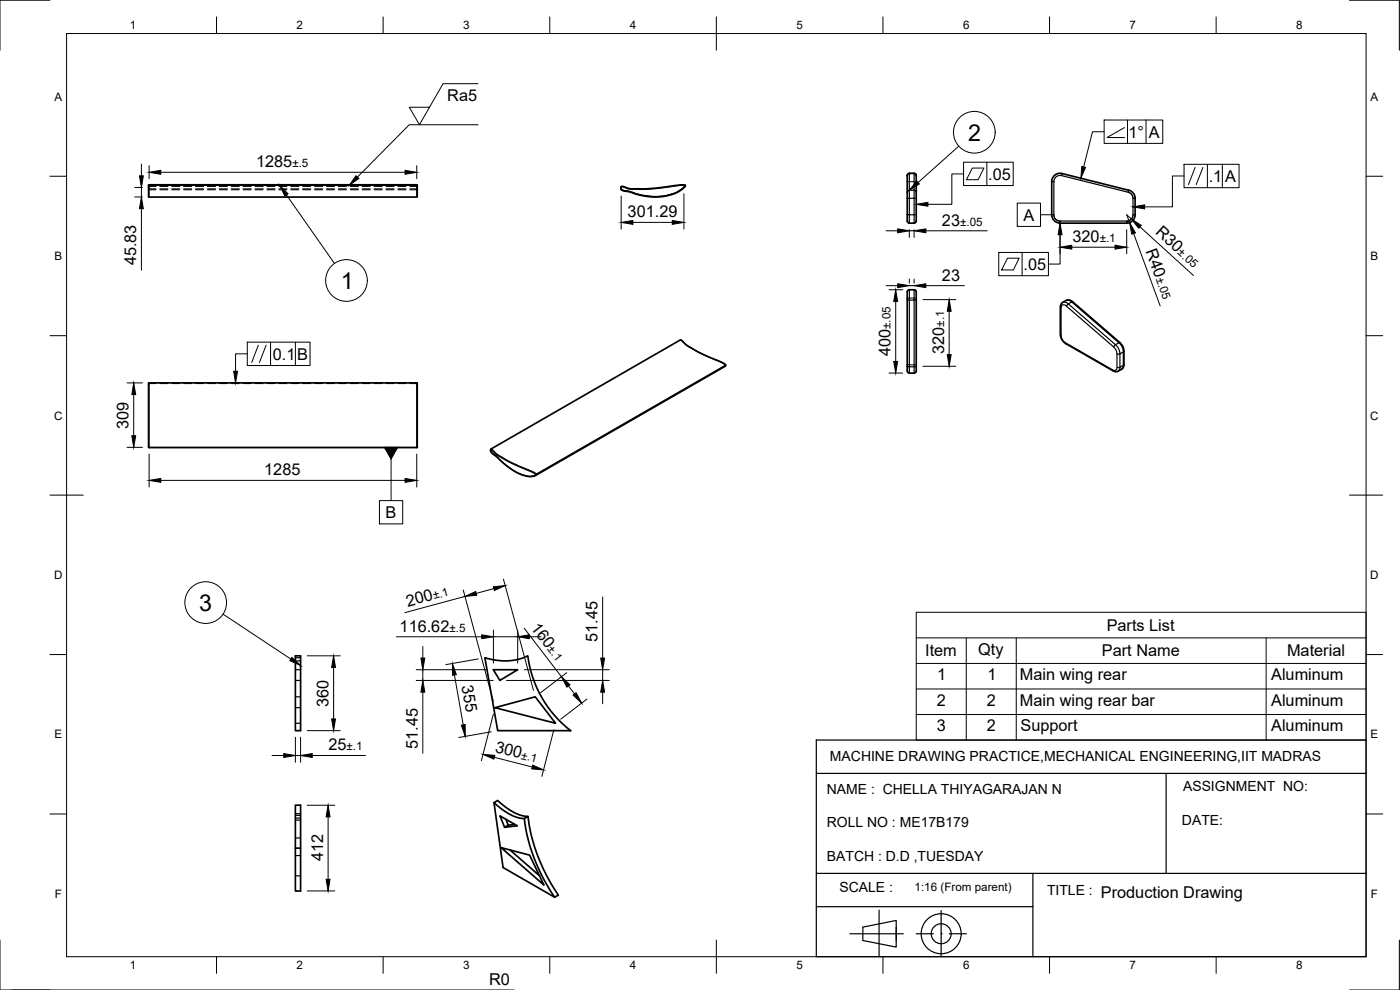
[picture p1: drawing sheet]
<svg xmlns="http://www.w3.org/2000/svg" width="420mm" height="297mm" viewBox="0 0 420 297" stroke-linecap="round" stroke-linejoin="round" font-family="sans-serif">
<!-- layer: Visible Narrow -->
<g fill="none" stroke="#000" stroke-width=".36">
<path d="M44.6 56.1l.1 .1M125.1 56v3.1M125.1 56v-.4h-80.4v3.5M125.1 55.4v.2M125.2 55.9l-.1 .1M186.5 56.5v.2a3.4 3.4 0 0 0 2.5 .7 17.3 17.3 0 0 0 15.3-.5l1.2-1.2-2.6 .1a53 53 0 0 1-14.2 .9l-1.5-.5a.52 .52 0 0 0-.6-.2 .52 .52 0 0 0-.3 .5M205.3 56.1l.1 .1M272.3 59.5h.6v4.9h-.6M272.3 52.7l.2-.4 .4-.2v5h1.4v-5l.5 .2 .2 .4M272.3 57.7l.2-.5 .4-.1v2.4h1.4v-2.4l.5 .1 .2 .5M272.9 52h1.4M275 59.5h-.7v4.9h-1.4v2.6"/>
<path d="M315.6 54.5h.7v9.9h-.7M318.6 52.7a1.87 1.87 0 0 0-2.3 1.8M318.6 52.7l20 5 .2-.6M318.7 52.1l-.1 .6M338.6 57.7a1.86 1.86 0 0 1 1.4 1.8l-.1 5.6-.7 .9-1 .3M340 59.5h.7M275 64.4h-.7v2.6M316.3 64.4l.4 1.3 1.3 .6h20.2M318.1 66.3v.7M338.2 66.3v.7M340 64.4h.7M272.3 89.9l.6 .2v20h1.4v-20l.7-.2"/>
<path d="M272.9 86.9v3.2h1.4v-3.2M318.4 92.4v8.1M318.9 90.7h1l.7 .5M320 90.2l.6-.2 1.3 .5M320.1 91.9l14.1 12.2a3 3 0 0 1 1 2.1v4.4l-.6 .6-.7-.2M320.1 91.8a.89 .89 0 0 0-1.1-.4 .89 .89 0 0 0-.6 1l-.2-.3M320.6 91.2l1-.6 14.2 12.2-1 .6zM320.6 91.2l-.5 .7M44.7 114.9v19.3M125.1 114.9v19.3h-80.4M204.2 102l1.8 1.6 2.8 1.6 7.6 3.5 1.4 .8M217.5 109.9l.3-.4-56.8 32.7-.3 .4"/>
<path d="M217.7 109.8h.1M272.3 109.9l.6 .2v1.9M275 109.9l-.7 .2v1.9M318.2 100.3l.2 .2M318.4 100.5l.4 1.3 .7 .9 14.4 8.3M319.7 102.8l.2 .3M333.9 111l.1 .3M334.2 104.1l.6-.7 .9 1.3 .4 1.5M335.2 106.2h.9M335.2 110.2h.9M335.8 102.8l1 1.3 .3 1.5M336.1 102.8h-.3"/>
<path d="M336.1 106.2v4M336.1 110.2l-.1 .7-.4 .4M337.1 105.6v4l-1 .6M337.1 105.6l-1 .6M337.1 109.6l-.1 .7-.4 .5M337.3 109.4l-.2 .2M337.3 105.3l-.2 .3M44.7 134.2v.1M147.2 135.2h.1M147.3 135l2.1 1.7 2.9 1.7 8.1 3.7a.33 .33 0 0 1 .3 .4 .33 .33 0 0 1-.5 .2 8.7 8.7 0 0 1-6.4-1.8l-2.9-2.1-2.3-2.2a2.07 2.07 0 0 1-1.3-1.4zM147.3 134.7l2.2 1.8 1 .6a58.4 58.4 0 0 0 9.5 4.5l1 .6M160.6 142.6h.2"/>
</g>
<!-- layer: Hidden Narrow -->
<g fill="none" stroke="#000" stroke-width=".3">
<path d="M44.6 56.5h.1M44.7 56.9h2.1M48 56.9h2.4M51.6 56.9h2.3M55.1 56.9h2.4M58.7 56.9h2.4M62.3 56.9h2.4M65.8 56.9h2.4M69.4 56.9h2.4M73 56.9h2.4M76.6 56.9h2.4M80.1 56.9h2.4"/>
<path d="M83.7 56.9h2.4M87.3 56.9h2.4M90.8 56.9h2.4M94.4 56.9h2.4M98 56.9h2.4M101.6 56.9h2.3M105.1 56.9h2.4M108.7 56.9h2.4M112.3 56.9h2.4M115.9 56.9h2.3M119.4 56.9h2.4M123 56.9h2.1"/>
<path d="M125.2 56.8h-.1M186.4 56.8l2.1 .5M189.7 57.6l2.2 .8M193.1 58.6l2.4 .3M199 58.8l-2.3 .2M202.5 57.9l-2.3 .7M205.3 56.1l-1.7 1.3M205.5 55.9l.1 .1M272.3 54.5h2.7M338.6 57.7l.9 .5 .5 1.3M316.3 64.4a1.88 1.88 0 0 0 1.8 1.9M340 64.4a1.86 1.86 0 0 1-1.8 1.9"/>
<path d="M272.3 89.4h2.7M44.7 114.9l-.1 .1M44.7 115.1h2.1M48 115.1h2.4M51.6 115.1h2.3M55.1 115.1h2.4M58.7 115.1h2.4M62.3 115.1h2.4M65.8 115.1h2.4M69.4 115.1h2.4M73 115.1h2.4M76.6 115.1h2.4"/>
<path d="M80.1 115.1h2.4M83.7 115.1h2.4M87.3 115.1h2.4M90.8 115.1h2.4M94.4 115.1h2.4M98 115.1h2.4M101.6 115.1h2.3M105.1 115.1h2.4M108.7 115.1h2.4M112.3 115.1h2.4M115.9 115.1h2.3M119.4 115.1h2.4"/>
<path d="M123 115.1h2.1M125.1 115l.1 .1M125.1 114.9h.1M272.3 109.5h2.7M44.6 133.8l.1 .2M44.7 134.3h.1M125.2 134.1l-.1 .1"/>
</g>
<!-- layer: Visible -->
<g fill="none" stroke="#000" stroke-width=".51">
<path d="M44.6 55.5l80.5-.1 .1 3.6-80.5 .1zM44.7 55.4v.2M186.4 56a3.4 3.4 0 0 1 2.4 .6h1.8a83.6 83.6 0 0 0 14.3-1.2l.7 .2v.3l-2.1 1.7-2.2 .9-2.7 .5-2 .1-3-.2-4.9-1.4a3.1 3.1 0 0 1-2.3-.6zM272.5 52.2l1.8-.2 .5 .2 .2 .4v13.2a.93 .93 0 0 1-.6 1.1l-1.5 .1-.4-.2-.2-.5v-13.7zM315.6 54.5a2.51 2.51 0 0 1 3.2-2.4l20 5a2.43 2.43 0 0 1 1.9 2.4M315.6 54.5v9.9a2.51 2.51 0 0 0 2.5 2.5l20.1 .1a2.55 2.55 0 0 0 2.5-2.6M340.7 59.5v4.9M272.5 87.1l1.9-.2a1.41 1.41 0 0 1 .6 1.9v22a.93 .93 0 0 1-.7 1.2l-1.4-.1a1.45 1.45 0 0 1-.6-1.7v-22.6zM318.6 91l1.4-.8a1.78 1.78 0 0 1 1.9 .4l14.2 12.2a3.5 3.5 0 0 1 1.2 2.5l-.1 4.7-.6 .8-1.2 .6-.7 .1-15.3-8.7-.9-1.2-.3-1.2v-8.3zM44.6 114.9h80.5l.1 19.3-80.5 .1zM125.1 134.2v.1M147.3 134.8l56.9-32.8 .5 .3a25.8 25.8 0 0 0 9 5.2l.9 .4a5.8 5.8 0 0 1 3.2 1.7l-.3 .3-56.8 32.7a7.5 7.5 0 0 1-6.5-1.3l-2.7-2-3.7-3.2-.5-.6z"/>
<path d="M88.6 196.8h1.6v22.4h-1.6zM145.5 197.3a17.4 17.4 0 0 0 12.9-.5 33.9 33.9 0 0 0 12.9 22.4h-21.9zM148.1 200.9h7.3l-5.4 3.3zM148.5 212.3l12.1-3.2 6.1 7.9zM88.6 241.6h1.6v25.7h-1.6zM88.6 254.5h1.6M148.3 240.8l2.7 19.5 15.5 8.9 1.1-.6a53 53 0 0 1-9.1-23.6 15.2 15.2 0 0 1-9.1-4.8l-1.1 .6 2.2 1.9a12 12 0 0 0 6.9 2.9M150.4 254.3l8.5 2.3 4.3 8.9zM151.8 245.8l.7 1.8 2-.2M152.5 247.6l-1.1 .6 3.8-.4-5.1-3 1.3 3.4M153 255l8.9 7.8M157.4 245.6a53 53 0 0 0 9.1 23.6"/>
<path d="M158.5 245l-1.1 .6"/>
</g>
<!-- layer: Hidden -->
<g fill="none" stroke="#000" stroke-width=".36">
<path d="M44.7 56.7l-.1 .1M46.8 55.9l-2.2 .2M46.8 56.7l-2.2 .1M48 55.9h2.4M48 56.7h2.4M51.6 55.9h2.3M51.6 56.7h2.3M55.1 55.9h2.4M55.1 56.7h2.4M58.7 55.9h2.4M58.7 56.7h2.4M62.3 55.9h2.4"/>
<path d="M62.3 56.7h2.4M65.8 55.9h2.4M65.8 56.7h2.4M69.4 55.9h2.4M69.4 56.7h2.4M73 55.9h2.4M73 56.7h2.4M76.6 55.9h2.4M76.6 56.7h2.4M80.1 55.9h2.4M80.1 56.7h2.4M83.7 55.9h2.4"/>
<path d="M83.7 56.7h2.4M87.3 55.9h2.4M87.3 56.7h2.4M90.8 55.9h2.4M90.8 56.7h2.4M94.4 55.9h2.4M94.4 56.7h2.4M98 55.9h2.4M98 56.7h2.4M101.6 55.9h2.3M101.6 56.7h2.3M105.1 55.9h2.4"/>
<path d="M105.1 56.7h2.4M108.7 55.9h2.4M108.7 56.7h2.4M112.3 55.9h2.4M112.3 56.7h2.4M115.9 55.9h2.3M115.9 56.7h2.3M119.4 55.9h2.4M119.4 56.7h2.4M123 56.7l2.2 .1M123 55.9l2.2 .2M125.1 56.7l.1 .1"/>
<path d="M88.6 197.3h1.6M88.6 198.3h1.6M88.6 217h1.6M88.6 209.1h1.6M88.6 212.3h1.6M88.6 204.2h1.6M88.6 200.9h1.6M88.6 256.7h1.6M88.6 244.6h1.6M88.6 246.1h1.6M88.6 251.4h1.6M88.6 244.1h1.6"/>
<path d="M88.6 245.5h1.6M88.6 262.8h1.6"/>
</g>
<circle cx="125.1" cy="134.3" r=".18" fill="#000"/>
<!-- layer: Border -->
<g fill="none" stroke="#000" stroke-width=".3">
<path d="M15 .1h-15v15M20 10.1h390v276.9h-390zM65 5.1v5M115 5.1v5M165 5.1v5M215 5.1v10M265 5.1v5M315 5.1v5M365 5.1v5M405 .1h15v15M15 52.9h5M410 52.9h5"/>
<path d="M15 100.7h5M410 100.7h5M15 148.6h10M405 148.6h10M15 196.4h5M410 196.4h5M15 244.2h5M410 244.2h5M0 282.1v14.9h15M65 287v5M115 287v5M165 287v5"/>
<path d="M215 282.1v9.9M265 287v5M315 287v5M365 287v5M420 282.1v14.9h-15"/>
</g>
<!-- layer: TitleBlock -->
<g fill="none" stroke="#000" stroke-width=".36">
<path d="M245 222h165v10.1h-165zM245 232.1v30h165v-30M350 232.1v30M245 262.1v9.9h65v-9.9M245 272v15h65v-15M259 278.2l10-2v8l-10-2zM263.8 273.1v13.9M269 278.2v4M282.4 273.2v13.6M410 262.1v24.9h-100M255.1 280.2h16M275 280.2h5.1"/>
<path d="M284.9 280.2h5.1"/>
<circle cx="282.5" cy="280.2" r="6"/>
<circle cx="282.5" cy="280.2" r="3"/>
</g>
<circle cx="282.4" cy="280.2" r=".18" fill="#000"/>
<!-- layer: BOM -->
<g fill="none" stroke="#000" stroke-width=".3">
<path d="M86 58.5l14.4 20.5M287.7 43.9l-12.2 10.9M66.9 184.3l20.4 13.4M275 183.7h135v38.3h-135zM275 191.4h135M275 199.1h135M290 191.4v30.6M305 191.4v30.6M380 191.4v30.6M275 206.7h135M275 214.4h135"/>
<circle cx="292.4" cy="39.7" r="6.3"/>
<circle cx="104" cy="84.2" r="6.3"/>
<circle cx="61.7" cy="180.8" r="6.3"/>
</g>
<path d="M84 55.6l2.4 2.6-.9 .6zM275.1 54.3l.8 .9-3 1.9zM87.6 197.3l2.6 2.4-3.2-1.5z" fill="#000" stroke="#000" stroke-width=".3"/>
<!-- layer: Dimensions -->
<g fill="none" stroke="#000" stroke-width=".3">
<path d="M40.4 56.2h2.4M40.4 59.1h2.4M42.4 49.2v3.6M42.4 56.2v2.9M44.7 49.7v3.9M48.3 51.7h73.3M125.1 49.7v3.9M186.4 58.8v9.9M205.3 58.1v10.6M42.4 62.6v18.5M189.9 66.7h11.9M265.9 69.2h3.5"/>
<path d="M272.9 68.9v2.4M272.9 69.2h1.4M274.3 68.9v2.4M277.9 69.2h18.4M318.1 68.9v7.3M321.6 74.2h13M338.1 68.9v7.3M339.5 65.7l-1.4-1.3 .9 2.4M340.2 70.1l8 21.7M342.1 68.1l16.1 14.6M265.9 85.7h3.5M266.8 86.9h4.1"/>
<path d="M268.8 90.5v17.9M272.9 83.7v1.2M272.9 85.7h1.4M274.3 83.7v1.2M277 89.9h9.9M277.9 85.7h11.5M284.9 93.4v13M38.1 114.9h4.7M40.1 118.4v12.3M266.8 111.9h4.1M277 109.9h9.9M38.1 134.2h4.7"/>
<path d="M44.7 136.2v9.9M125.1 136.2v9.9M48.3 144.1h73.3M139 177l9 33.4M139.6 179l-18.1 4.8M148.2 176.6l-5.3 1.4M151.1 173.8l9 33.3M180.9 179.1v18.3M92.2 196.8h9.9M119 191.1h25.6M126.9 194v3.4M143.6 197.7l-9.8 1.7"/>
<path d="M148.1 189v10M148.1 191.1h7.3M155.4 189v10M157.3 188.5l11.2 14.5M158.9 191.1h3.5M92.2 219.2h9.9M100.1 200.3v15.4M124.9 204.2h23.1M124.9 200.9h21.2M126.9 200.9v3.3M126.9 207.7v18.3M136.4 202.5l2.6 15"/>
<path d="M147.4 219.6l-9.7 1.7M148.1 214.3l-3.6 14M152 204.2h30.9M157.4 200.9h25.5M166.2 218.9l-3.6 14M170.1 201.8l-7.9 6.1M170.6 205.8l1.8 2.4M176.1 209.7l-7.8 6.1M180.9 200.9v3.3M180.9 207.7v3.5M81.6 226.7h3.6M88.6 221.2v7.5"/>
<path d="M88.6 226.7h1.6M90.2 221.2v7.5M93.7 226.7h16M148.3 227.2l11.4 2.9M92.2 241.6h8.3M98.5 245.1v18.7M92.2 267.3h8.3M3.5 297h150.8"/>
</g>
<g fill="#000" stroke="#000" stroke-width=".3">
<path d="M41.8 52.8h1.2l-.6 3.4zM44.7 51.7l3.6-.6v1.2zM121.6 51.1l3.5 .6-3.5 .6zM42.4 59.1l.6 3.5h-1.2zM186.4 66.7l3.5-.5v1.1zM201.8 66.2l3.5 .5-3.5 .6zM269.4 68.7l3.5 .5-3.5 .6zM274.3 69.2l3.6-.5v1.1zM318.1 74.2l3.5-.6v1.1zM334.6 73.6l3.5 .6-3.5 .5zM339 66.8l1.8 3.1-1.1 .4zM339.5 65.7l3 1.9-.8 .9z"/>
<path d="M268.8 86.9l.6 3.6h-1.2zM269.4 85.1l3.5 .6-3.5 .6zM274.3 85.7l3.6-.6v1.2zM284.9 89.9l.6 3.5h-1.2zM40.1 114.9l.6 3.5h-1.1zM268.2 108.4h1.2l-.6 3.5zM284.3 106.4h1.2l-.6 3.5zM39.6 130.7h1.1l-.6 3.5zM44.7 144.1l3.6-.5v1.1zM121.6 143.6l3.5 .5-3.5 .6zM139.6 179l3.2-1.5 .3 1.1zM148.1 176.1l3.5-.4-3.2 1.5z"/>
<path d="M126.3 197.4h1.2l-.6 3.5zM144.6 190.5l3.5 .6-3.5 .5zM155.4 191.1l3.5-.6v1.1zM180.3 197.4h1.1l-.5 3.5zM100.1 196.8l.6 3.5h-1.2zM99.5 215.7h1.2l-.6 3.5zM126.9 204.2l.6 3.5h-1.2zM135.8 199.1l1.1 3.3-1.1 .2zM138.5 217.6l1.1-.2v3.5zM168.5 203l2.6 2.5-1 .7zM172 208.6l.9-.8 1.7 3.2zM180.9 204.2l.5 3.5h-1.1z"/>
<path d="M85.2 226.1l3.4 .6-3.4 .6zM90.2 226.7l3.5-.6v1.2zM144.9 226.3l3.6 .3-.3 1.2zM159.9 229.6l3.2 1.4-3.5-.3zM98.5 241.6l.5 3.5h-1.1zM97.9 263.8h1.1l-.5 3.5z"/>
</g>
<!-- layer: Annotations -->
<g fill="none" stroke="#000" stroke-width=".3">
<path d="M143.5 37.4h-20.7l-15.5 15.7M143.5 25.1h-10.5l-7.1 12.3-3.1-5.2h6.1M331.4 39.5h-3.5l-2.7 10.6M331.4 36h17.6v7h-17.6zM337.5 38.3l-5.3 3h5.3M338.4 36v7M343.9 36v7M289.2 52.2h-3.5v9.1h-7.2M289.2 48.7h14.9v7h-14.9zM291.8 50.4h3.5l-1.8 3.5h-3.5zM296.2 48.7v7M355.3 52.8h-3.4v9.3h-8.4"/>
<path d="M355.3 49.3h16.6v7h-16.6zM358.7 50.2l-2 5.2M361 50.2l-2 5.2M362.4 49.3v7M366.8 49.3v7M299.7 75.7h14.9v7h-14.9zM302.4 77.5h3.5l-1.8 3.5h-3.5zM305.3 60.9h7v7h-7zM306.7 75.7v7M312.3 64.4h3.3M318.1 70.4v8.8h-3.5M74.2 106.2h-3.5v5.2"/>
<path d="M74.2 102.7h18.8v7h-18.8zM77.5 103.6l-2 5.1M79.9 103.6l-2 5.1M81.2 102.7v7M88.6 102.7v7M117.4 137.7v12.5M113.9 150.2h7v7h-7z"/>
</g>
<path d="M106.8 52.7l.9 .8-2.9 2.1zM324.7 50l1.1 .2-1.4 3.3zM275 61.3l3.5-.6v1.2zM318.1 66.9l.6 3.5h-1.1zM340 62.1l3.5-.6v1.2zM70.1 111.4h1.2l-.6 3.5zM115.3 134.2h4.1l-2 3.5z" fill="#000" stroke="#000" stroke-width=".3"/>
<g font-size="7">
<text x="290.5" y="42.2">2</text>
<text x="102.3" y="86.7">1</text>
<text x="59.8" y="183.3">3</text>
</g>
<g font-size="4.9">
<text x="134.2" y="30.4">Ra5</text>
<text x="338.7" y="41.3">1°</text>
<text x="344.8" y="41.3">A</text>
<text x="76.9" y="50.1">1285</text>
<text x="296.6" y="53.9">.05</text>
<text x="362.8" y="54.6">.1</text>
<text x="367.7" y="54.6">A</text>
<text x="188.4" y="65.2">301.29</text>
<text x="282.7" y="67.7">23</text>
<text x="307.1" y="66.2">A</text>
<text x="346.6" y="70" transform="rotate(42 346.6 70)">R30</text>
<text x="321.9" y="72.6">320</text>
<text x="343.8" y="75.2" transform="rotate(70 343.8 75.2)">R40</text>
<text x="40.9" y="79.6" transform="rotate(-90 40.9 79.6)">45.83</text>
<text x="307.2" y="81">.05</text>
<text x="282.7" y="84.2">23</text>
<text x="81.9" y="107.9">0.1</text>
<text x="89.2" y="107.9">B</text>
<text x="267.3" y="106.9" transform="rotate(-90 267.3 106.9)">400</text>
<text x="283.3" y="106.2" transform="rotate(-90 283.3 106.2)">320</text>
<text x="38.6" y="128.6" transform="rotate(-90 38.6 128.6)">309</text>
<text x="79.3" y="142.6">1285</text>
<text x="115.7" y="155.5">B</text>
<text x="122.4" y="182" transform="rotate(-15 122.4 182)">200</text>
<text x="119.9" y="189.5">116.62</text>
<text x="159.2" y="188.3" transform="rotate(52 159.2 188.3)">160</text>
<text x="332.1" y="189.3">Parts List</text>
<text x="179.3" y="192.6" transform="rotate(-90 179.3 192.6)">51.45</text>
<text x="277.7" y="196.9">Item</text>
<text x="293.6" y="196.5">Qty</text>
<text x="330.7" y="196.9">Part Name</text>
<text x="386.3" y="196.9">Material</text>
<text x="138.5" y="205.7" transform="rotate(80 138.5 205.7)">355</text>
<text x="281.3" y="204.1">1</text>
<text x="296.3" y="204.1">1</text>
<text x="306.1" y="204.1">Main wing rear</text>
<text x="381.5" y="204.1">Aluminum</text>
<text x="98.6" y="212.1" transform="rotate(-90 98.6 212.1)">360</text>
<text x="281.2" y="211.7">2</text>
<text x="296.2" y="211.7">2</text>
<text x="306.1" y="211.7">Main wing rear bar</text>
<text x="381.5" y="211.7">Aluminum</text>
<text x="281.1" y="219.4">3</text>
<text x="296.2" y="219.4">2</text>
<text x="306.3" y="219.4">Support</text>
<text x="381.5" y="219.4">Aluminum</text>
<text x="98.6" y="225.1">25</text>
<text x="125.3" y="224.7" transform="rotate(-90 125.3 224.7)">51.45</text>
<text x="148.4" y="225.6" transform="rotate(14 148.4 225.6)">300</text>
<text x="97" y="258.5" transform="rotate(-90 97 258.5)">412</text>
<text x="330.4" y="269.3">Production Drawing</text>
<text x="146.8" y="295.5">R0</text>
</g>
<g font-size="4.2">
<text x="249.1" y="228.3">MACHINE DRAWING PRACTICE,MECHANICAL ENGINEERING,IIT MADRAS</text>
<text x="248.1" y="238.2">NAME : CHELLA THIYAGARAJAN N</text>
<text x="355" y="237.5">ASSIGNMENT NO:</text>
<text x="248.1" y="248.3">ROLL NO : ME17B179</text>
<text x="354.7" y="247.4">DATE:</text>
<text x="248.2" y="258.3">BATCH : D.D ,TUESDAY</text>
<text x="251.9" y="267.7">SCALE :</text>
<text x="314.2" y="268.5">TITLE :</text>
</g>
<g font-size="3.5">
<text x="39" y="8.8">1</text>
<text x="89" y="8.8">2</text>
<text x="139" y="8.8">3</text>
<text x="189" y="8.8">4</text>
<text x="239" y="8.8">5</text>
<text x="289" y="8.8">6</text>
<text x="339" y="8.8">7</text>
<text x="389" y="8.8">8</text>
<text x="16.3" y="30.2">A</text>
<text x="411.3" y="30.2">A</text>
<text x="87.7" y="50.1">±.5</text>
<text x="288.1" y="67.7">±.05</text>
<text x="330" y="72.6">±.1</text>
<text x="353.2" y="76" transform="rotate(42 353.2 76)">±.05</text>
<text x="16.3" y="78">B</text>
<text x="346.9" y="83.6" transform="rotate(70 346.9 83.6)">±.05</text>
<text x="411.3" y="78">B</text>
<text x="267.3" y="98.7" transform="rotate(-90 267.3 98.7)">±.05</text>
<text x="283.3" y="98" transform="rotate(-90 283.3 98)">±.1</text>
<text x="16.2" y="125.9">C</text>
<text x="411.2" y="125.9">C</text>
<text x="16.2" y="173.7">D</text>
<text x="411.2" y="173.7">D</text>
<text x="130.3" y="179.8" transform="rotate(-15 130.3 179.8)">±.1</text>
<text x="134.9" y="189.5">±.5</text>
<text x="164.1" y="194.8" transform="rotate(52 164.1 194.8)">±.1</text>
<text x="16.3" y="221.6">E</text>
<text x="411.3" y="221.6">E</text>
<text x="104" y="225.1">±.1</text>
<text x="156.3" y="227.6" transform="rotate(14 156.3 227.6)">±.1</text>
<text x="16.4" y="269.4">F</text>
<text x="274.5" y="267.2">1:16 (From parent)</text>
<text x="411.4" y="269.4">F</text>
<text x="39" y="290.8">1</text>
<text x="89" y="290.8">2</text>
<text x="139" y="290.8">3</text>
<text x="189" y="290.8">4</text>
<text x="239" y="290.8">5</text>
<text x="289" y="290.8">6</text>
<text x="339" y="290.8">7</text>
<text x="389" y="290.8">8</text>
</g>
</svg>
